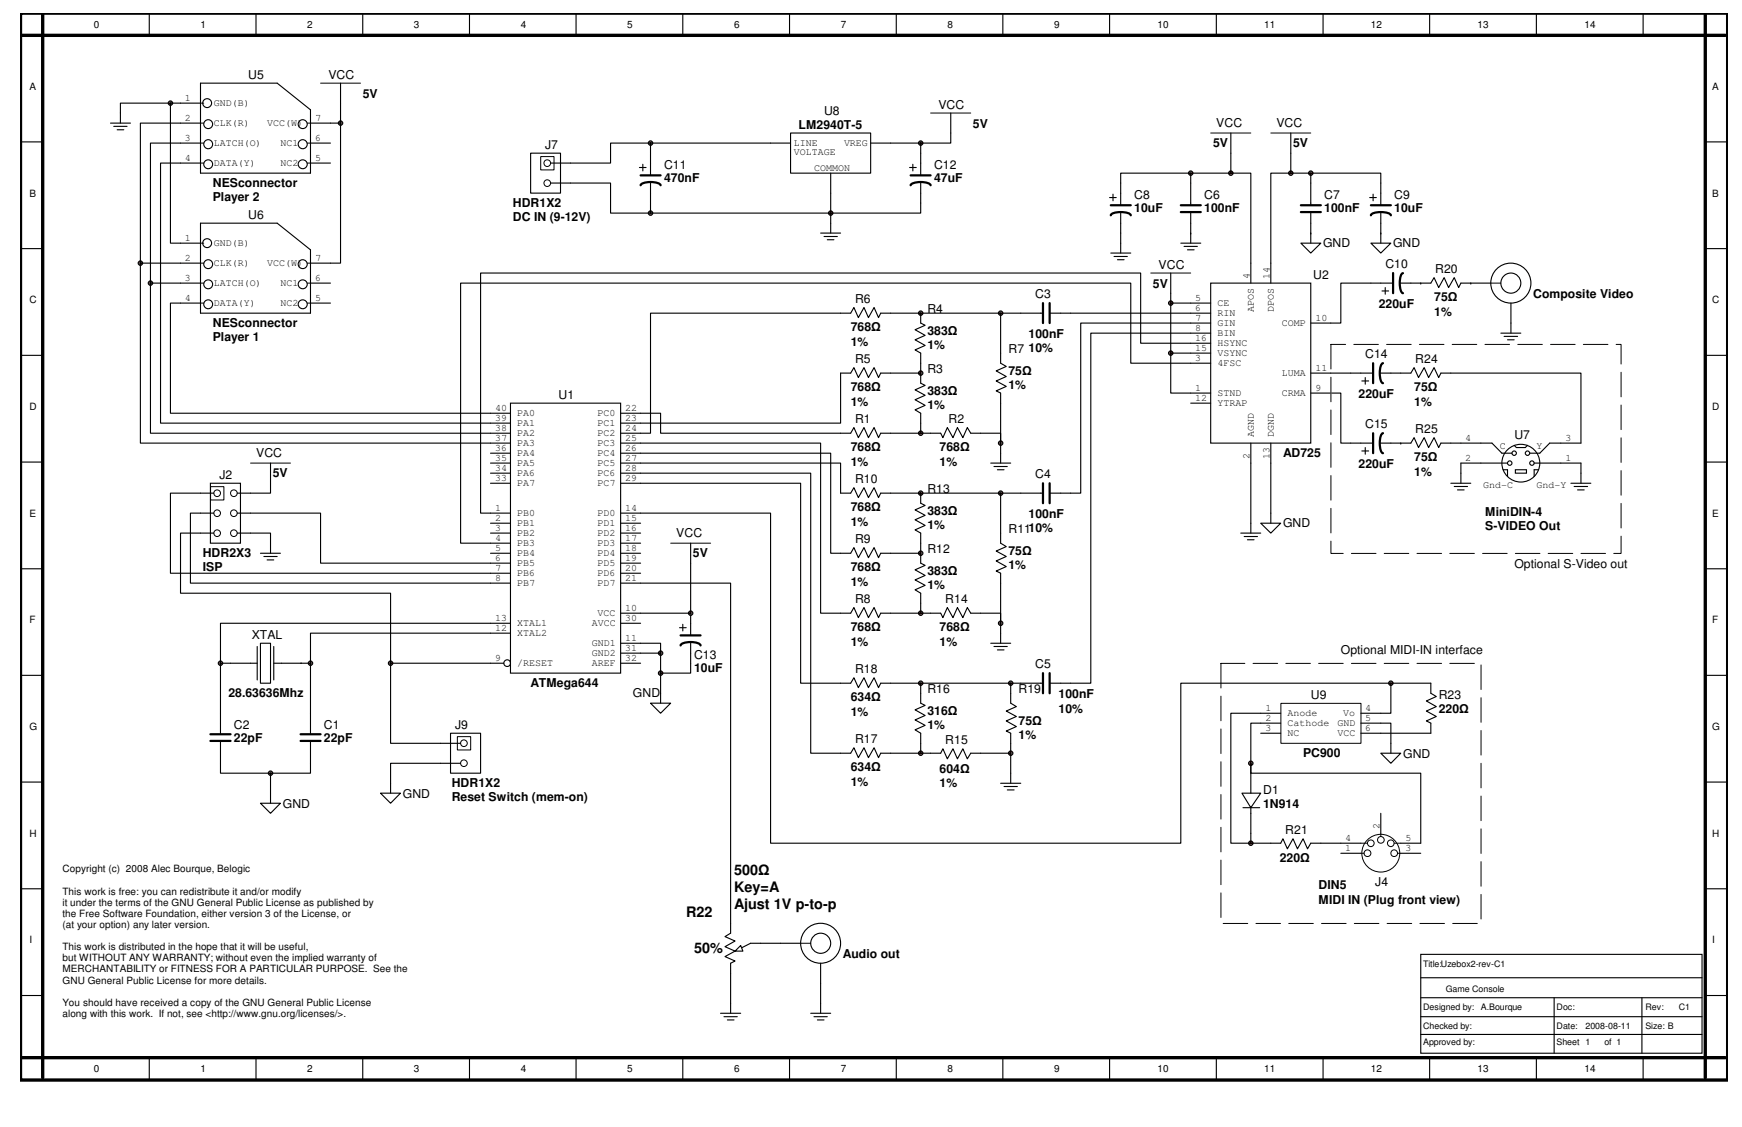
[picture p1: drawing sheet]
<svg xmlns="http://www.w3.org/2000/svg" width="432mm" height="279mm" viewBox="0 0 432 279" stroke-linecap="round" stroke-linejoin="round" font-family="sans-serif">
<path d="M5.1 3.3h423.1v264.5h-423.1zM5.1 8.8h422.6M10.6 3.3v263.9M422.7 3.3v263.9M5.1 262.2h422.6" fill="none" stroke="#000" stroke-width=".83"/>
<g fill="none" stroke="#000" stroke-width=".28">
<path d="M37 3.3v5.5M63.5 3.3v5.5M89.9 3.3v5.5M116.4 3.3v5.5M142.8 3.3v5.5M169.2 3.3v5.5M195.7 3.3v5.5M222.2 3.3v5.5M248.6 3.3v5.5M275 3.3v5.5M301.5 3.3v5.5M328 3.3v5.5"/>
<path d="M354.4 3.3v5.5M380.8 3.3v5.5M407.3 3.3v5.5M5.1 35.2h5.5M422.7 35.2h5.5M5.1 61.6h5.5M422.7 61.6h5.5M5.1 88.1h5.5M422.7 88.1h5.5M5.1 114.6h5.5M67.1 114.8v5M245.6 114.8h4.9"/>
<path d="M246.4 115.7h3.3M247.2 116.5h1.7M248 112.4v2.4M422.7 114.6h5.5M171.2 134.7v4.9M5.1 141h5.5M64.6 159.5h2.5v9.9h-2.5zM422.7 141h5.5M5.1 167.4h5.5M57.1 164.4h6.7M63.8 160.3v8.3M67.9 164.4h6.9"/>
<path d="M67.9 160.3v8.3M161.2 174.3h5l-2.5 2.5zM163.7 171.9v2.4M422.7 167.4h5.5M5.1 193.9h5.5M422.7 193.9h5.5M5.1 220.3h5.5M422.7 220.3h5.5M5.1 246.8h5.5M422.7 246.8h5.5M37 262.2v5.6M63.5 262.2v5.6"/>
<path d="M89.9 262.2v5.6M116.4 262.2v5.6M142.8 262.2v5.6M169.2 262.2v5.6M195.7 262.2v5.6M222.2 262.2v5.6M248.6 262.2v5.6M275 262.2v5.6M301.5 262.2v5.6M328 262.2v5.6M354.4 262.2v5.6M380.8 262.2v5.6"/>
<path d="M407.3 262.2v5.6"/>
</g>
<path d="M62.1 114.8h9.9M166.2 134.7h9.9" fill="none" stroke="#000" stroke-width=".25"/>
<circle cx="228.2" cy="77.6" r=".55" fill="#f00"/>
<g fill="none" stroke="#000" stroke-width=".28">
<path d="M220.8 77.6h7.4M228.2 77.6h.1"/>
<circle cx="228.2" cy="77.6" r=".55"/>
</g>
<circle cx="228.2" cy="92.5" r=".55" fill="#f00"/>
<g fill="none" stroke="#000" stroke-width=".28">
<path d="M228.2 90v2.5h-7.4M230.7 107.4h2.5l.5 1.1 1.1-2.5 1.4 2.5 1.1-2.5 1.4 2.5 1.1-2.5 .8 1.4h2.5"/>
<circle cx="228.2" cy="92.5" r=".55"/>
</g>
<circle cx="248" cy="109.9" r=".55" fill="#f00"/>
<g fill="none" stroke="#000" stroke-width=".28">
<path d="M248 99.9v12.5M243.1 107.4h4.9v2.5"/>
<circle cx="248" cy="109.9" r=".55"/>
</g>
<circle cx="228.2" cy="107.4" r=".55" fill="#f00"/>
<g fill="none" stroke="#000" stroke-width=".28">
<path d="M220.8 107.4h9.9M228.2 104.9v2.5M245.6 159.5h4.9M248 157v2.5M246.4 160.3h3.3M247.2 161.1h1.7"/>
<circle cx="228.2" cy="107.4" r=".55"/>
</g>
<circle cx="228.2" cy="122.3" r=".55" fill="#f00"/>
<circle cx="228.2" cy="122.3" r=".55" fill="none" stroke="#000" stroke-width=".28"/>
<circle cx="228.2" cy="137.2" r=".55" fill="#f00"/>
<circle cx="228.2" cy="137.2" r=".55" fill="none" stroke="#000" stroke-width=".28"/>
<circle cx="248" cy="154.5" r=".55" fill="#f00"/>
<circle cx="248" cy="154.5" r=".55" fill="none" stroke="#000" stroke-width=".28"/>
<circle cx="228.2" cy="152" r=".55" fill="#f00"/>
<g fill="none" stroke="#000" stroke-width=".28">
<path d="M220.8 122.3h7.4M228.2 122.3h.1M228.2 134.7v2.5h-7.4M220.8 152h9.9M228.2 149.5v2.5M243.1 152h4.9v2.5M248 144.6v12.4M248 194.2h5M248.9 195h3.3M249.7 195.8h1.7M250.5 191.7v2.5"/>
<circle cx="228.2" cy="152" r=".55"/>
</g>
<circle cx="228.2" cy="169.4" r=".55" fill="#f00"/>
<g fill="none" stroke="#000" stroke-width=".28">
<path d="M220.8 169.4h7.4v2.5"/>
<circle cx="228.2" cy="169.4" r=".55"/>
</g>
<circle cx="228.2" cy="186.7" r=".55" fill="#f00"/>
<g fill="none" stroke="#000" stroke-width=".28">
<path d="M220.8 186.7h9.9M228.2 184.3v2.4"/>
<circle cx="228.2" cy="186.7" r=".55"/>
</g>
<circle cx="250.5" cy="186.7" r=".55" fill="#f00"/>
<g fill="none" stroke="#000" stroke-width=".28">
<path d="M208.4 77.6h-47.2v29.8h-2.4M208.4 92.5v12.4h-49.6M158.8 102.4h4.9v5h44.7M158.8 109.9h44.6v42.1h5M158.8 112.4h47.1v24.8h2.5M158.8 114.8h49.6v7.5M158.8 117.3h42.2v69.4h7.4M158.8 119.8h39.7v49.6h9.9M243.1 186.7h7.4M250.5 184.3v7.4"/>
<circle cx="250.5" cy="186.7" r=".55"/>
</g>
<circle cx="248" cy="77.6" r=".55" fill="#f00"/>
<g fill="none" stroke="#000" stroke-width=".28">
<path d="M228.2 77.6h24.8M248 77.6v9.9"/>
<circle cx="248" cy="77.6" r=".55"/>
</g>
<circle cx="248" cy="122.3" r=".55" fill="#f00"/>
<g fill="none" stroke="#000" stroke-width=".28">
<path d="M228.2 122.3h24.8M248 122.3v9.9"/>
<circle cx="248" cy="122.3" r=".55"/>
</g>
<circle cx="250.5" cy="169.4" r=".55" fill="#f00"/>
<g fill="none" stroke="#000" stroke-width=".28">
<path d="M265.4 77.6h29.7M295.1 80.1h-27.2v42.2h-2.5M295.1 82.6h-24.7v86.8h-5M310 114.8v17.4M315 114.8v14.9M307.6 132.2h4.9M308.4 133h3.3M309.2 133.8h1.7M312.5 129.7h5l-2.5 2.5zM228.2 169.4h24.8M250.5 169.4v2.5"/>
<circle cx="250.5" cy="169.4" r=".55"/>
</g>
<circle cx="324.9" cy="42.9" r=".55" fill="#f00"/>
<g fill="none" stroke="#000" stroke-width=".28">
<path d="M277.8 57.8v4.9M295.1 57.8h.1M295.1 57.8v2.5M324.9 45.4v-2.5h17.4v2.5M324.9 57.8h.1M324.9 57.8v2.5M342.3 57.8h.1M342.3 57.8v2.5M275.3 62.7h5M276.1 63.6h3.3M277 64.4h1.6M292.7 60.3h4.9"/>
<path d="M293.5 61.1h3.3M294.3 61.9h1.7M322.5 60.3h4.9l-2.5 2.4zM339.8 60.3h5l-2.5 2.4zM339.8 70.2h-7.4v9.9h-2.5M352.2 70.2h.1M364.6 70.2h.1M372 82.6h5M372.8 83.4h3.4M373.7 84.2h1.6M374.5 80.1v2.5"/>
<circle cx="324.9" cy="42.9" r=".55"/>
</g>
<circle cx="295.2" cy="42.9" r=".55" fill="#f00"/>
<g fill="none" stroke="#000" stroke-width=".28">
<path d="M305.1 33v5M277.8 45.4v-2.5h17.3v2.5"/>
<circle cx="295.2" cy="42.9" r=".55"/>
</g>
<path d="M300.1 33h9.9" fill="none" stroke="#000" stroke-width=".25"/>
<circle cx="305.1" cy="42.9" r=".55" fill="#f00"/>
<g fill="none" stroke="#000" stroke-width=".28">
<path d="M305.1 38v4.9M295.1 42.9h10M305.1 42.9h4.9v22.3"/>
<circle cx="305.1" cy="42.9" r=".55"/>
</g>
<circle cx="320" cy="42.9" r=".55" fill="#f00"/>
<g fill="none" stroke="#000" stroke-width=".28">
<path d="M320 33v9.9M320 42.9h-5v27.3M320 42.9h4.9M290.2 67.7v5M295.1 75.1h5M295.1 77.6h5M300.1 70.2h24.8v39.7h-24.8zM310 65.2v5M295.1 80.1h5M295.1 82.6h5M295.1 85.1h5M295.1 87.5h5"/>
<path d="M295.1 99.9h5M295.1 97.5h5M300.1 90h-19.8v-19.8h-166.1v64.5h7.4M324.9 80.1h5M324.9 97.5h5M324.9 92.5h5M310 109.9v4.9M315 109.9v4.9"/>
<circle cx="320" cy="42.9" r=".55"/>
</g>
<path d="M315 33h9.9M285.2 67.7h9.9" fill="none" stroke="#000" stroke-width=".25"/>
<circle cx="290.2" cy="75.1" r=".55" fill="#f00"/>
<g fill="none" stroke="#000" stroke-width=".28">
<path d="M290.2 72.7v2.4h4.9"/>
<circle cx="290.2" cy="75.1" r=".55"/>
</g>
<circle cx="290.2" cy="87.5" r=".55" fill="#f00"/>
<g fill="none" stroke="#000" stroke-width=".28">
<path d="M290.2 75.1v12.4M364.6 70.2h4.9M374.5 75.1v5M290.2 87.5v10h4.9M290.2 87.5h4.9M295.1 85.1h-12.4v-17.4h-163.6v59.5h2.5M186.1 233.8l-3.9 2M178.6 251.2h5M179.5 252.1h3.3M180.3 252.9h1.6M181.1 248.7v2.5"/>
<circle cx="374.5" cy="70.2" r="2.48"/>
<circle cx="374.5" cy="70.2" r="5"/>
<circle cx="290.2" cy="87.5" r=".55"/>
</g>
<path d="M369.5 70.2h2.5" fill="none" stroke="#000" stroke-width=".25"/>
<path d="M182.2 235.8l1.4-1.4 .5 1.4z" fill="#fff"/>
<g fill="none" stroke="#000" stroke-width=".28">
<path d="M27.4 30.5h4.9M28.2 31.3h3.3M29 32.2h1.7M29.8 28v2.5M44.7 30.5h5M44.7 25.6h5M44.7 35.5h5M49.7 20.6h19l8.3 6.6v15.7h-27.3zM77 30.5h4.9M77 35.5h4.9M84.4 20.6v5M44.7 40.4h5"/>
<path d="M49.7 55.3h19l8.3 6.6v15.7h-27.3zM77 40.4h4.9M44.7 60.3h5M44.7 65.2h5M44.7 70.2h5M44.7 75.1h5M77 65.2h4.9M77 70.2h4.9M77 75.1h4.9M181.1 228.9v2.5l-1.4 .8 2.5 1.1-2.5 1.4 2.5 1.1-2.5 1.4 2.5 1.1-1.1 .5v9.9M182.2 235.8l1.4-1.4 .5 1.4zM186.1 233.8h12.4"/>
<path d="M203.4 238.8v12.4M201 251.2h4.9M201.8 252.1h3.3M202.6 252.9h1.7"/>
<circle cx="51.3" cy="25.6" r="1.1"/>
<circle cx="51.6" cy="35.7" r="1.11"/>
<circle cx="51.6" cy="30.8" r="1.1"/>
<circle cx="75" cy="35.7" r="1.12"/>
<circle cx="75" cy="30.8" r="1.11"/>
<circle cx="51.6" cy="40.7" r="1.1"/>
<circle cx="75" cy="40.7" r="1.11"/>
<circle cx="51.3" cy="60.3" r="1.1"/>
<circle cx="51.6" cy="65.5" r="1.1"/>
<circle cx="51.6" cy="70.5" r="1.1"/>
<circle cx="51.6" cy="75.4" r="1.1"/>
<circle cx="75" cy="65.5" r="1.11"/>
<circle cx="75" cy="70.5" r="1.11"/>
<circle cx="75" cy="75.4" r="1.11"/>
<circle cx="203.4" cy="233.8" r="5"/>
<circle cx="203.4" cy="233.8" r="2.49"/>
</g>
<g fill="none" stroke="#000" stroke-width=".25">
<path d="M49.7 25.6h.8M49.7 30.5h.8M49.7 35.5h.8M76.2 30.5h.8M76.2 35.5h.8M79.5 20.6h9.9M49.7 40.4h.8M76.2 40.4h.8M49.7 60.3h.8M49.7 65.2h.8M49.7 70.2h.8M49.7 75.1h.8"/>
<path d="M76.2 65.2h.8M76.2 70.2h.8M76.2 75.1h.8M198.5 233.8h2.5"/>
</g>
<circle cx="84.4" cy="30.5" r=".55" fill="#f00"/>
<g fill="none" stroke="#000" stroke-width=".28">
<path d="M81.9 30.5h2.5M84.4 30.5v34.7h-2.5M84.4 25.6v4.9M44.7 40.4h-4.9v64.5h81.8M44.7 75.1h-2.5v27.3h79.4"/>
<circle cx="84.4" cy="30.5" r=".55"/>
</g>
<circle cx="37.3" cy="70.2" r=".55" fill="#f00"/>
<g fill="none" stroke="#000" stroke-width=".28">
<path d="M44.7 35.5h-7.4v34.7M37.3 70.2v37.2h84.3M37.3 70.2h7.4"/>
<circle cx="37.3" cy="70.2" r=".55"/>
</g>
<circle cx="42.3" cy="25.6" r=".55" fill="#f00"/>
<g fill="none" stroke="#000" stroke-width=".28">
<path d="M42.2 25.6h-12.4v2.4M42.2 25.6v34.7h2.5M42.2 25.6h2.5"/>
<circle cx="42.3" cy="25.6" r=".55"/>
</g>
<circle cx="163.7" cy="161.9" r=".55" fill="#f00"/>
<g fill="none" stroke="#000" stroke-width=".28">
<path d="M161.2 38v5.5M191 35.5h5M196 33h19.8v9.9h-19.8zM215.8 35.5h5M228.2 38v5.5M235.7 28v5M158.5 41.5h1.6M159.3 40.7v1.7M161.2 45.1v5.2M203.4 57.8h5M204.3 58.6h3.3M205.1 59.4h1.6"/>
<path d="M205.9 42.9v5M205.9 55.3v2.5M225.5 41.5h1.6M226.3 40.7v1.7M228.2 45.1v5.2M275 49h1.7M275.9 48.1v1.7M277.8 45.4v5.5M277.8 52.6v5.2M295.1 45.4v5.5M295.1 52.6v5.2M324.9 45.4v5.5"/>
<path d="M324.9 52.6v5.2M339.5 49h1.7M340.4 48.1v1.7M342.3 45.4v5.5M342.3 52.6v5.2M208.4 77.6h2.5l.8-1.4 1.1 2.5 1.4-2.5 1.1 2.5 1.4-2.5 1.1 2.5 .5-1.1h2.5M228.2 77.6v2.5l1.1 .5-2.5 1.1 2.5 1.4-2.5 1.1 2.5 1.4-2.5 1.1 1.4 .8v2.5M253 77.6h5.5M260.2 77.6h5.2M339.8 70.2h5.5M342.6 72.1h1.6M343.4 71.3v1.6"/>
<path d="M347 70.2h7.7l.8-1.4 1.1 2.5 1.4-2.5 1.1 2.5 1.4-2.5 1.1 2.5 .5-1.1h2.5M208.4 92.5h2.5l.8-1.4 1.1 2.5 1.4-2.5 1.1 2.5 1.4-2.5 1.1 2.5 .5-1.1h2.5M228.2 92.5v2.5l1.1 .5-2.5 1.1 2.5 1.4-2.5 1.1 2.5 1.4-2.5 1.1 1.4 .8v2.5M248 87.5v2.5l1.4 .8-2.5 1.1 2.5 1.4-2.5 1.1 2.5 1.4-2.5 1.1 1.1 .6v2.4M208.4 107.4h2.5l.8-1.4 1.1 2.5 1.4-2.5 1.1 2.5 1.4-2.5 1.1 2.5 .5-1.1h2.5M64.6 137.2h4.9M65.4 138h3.3M66.2 138.8h1.7M67.1 134.7v2.5M208.4 122.3h2.5l.8-1.4 1.1 2.5 1.4-2.5 1.1 2.5 1.4-2.5 1.1 2.5 .5-1.1h2.5M208.4 137.2h2.5l.8-1.4 1.1 2.5 1.4-2.5 1.1 2.5 1.4-2.5 1.1 2.5 .5-1.1h2.5M228.2 122.3v2.5l1.1 .5-2.5 1.1 2.5 1.4-2.5 1.1 2.5 1.4-2.5 1.1 1.4 .8v2.5"/>
<path d="M228.2 137.2v2.4l1.1 .6-2.5 1.1 2.5 1.4-2.5 1.1 2.5 1.3-2.5 1.1 1.4 .9v2.4M248 132.2v2.5l1.4 .8-2.5 1.1 2.5 1.4-2.5 1.1 2.5 1.4-2.5 1.1 1.1 .5v2.5M253 122.3h5.5M260.2 122.3h5.2M158.8 159.5h4.9v2.4h-4.9M208.4 152h2.5l.8-1.4 1.1 2.5 1.4-2.5 1.1 2.5 1.4-2.5 1.1 2.5 .5-1.1h2.5M230.7 152h2.5l.5 1.1 1.1-2.5 1.4 2.5 1.1-2.5 1.4 2.5 1.1-2.5 .8 1.4h2.5M54.7 176.8v5.2M77 176.8v5.2M208.4 169.4h2.5l.8-1.4 1.1 2.5 1.4-2.5 1.1 2.5 1.4-2.5 1.1 2.5 .5-1.1h2.5M228.2 171.9v2.4l1.1 .6-2.5 1.1 2.5 1.4-2.5 1.1 2.5 1.3-2.5 1.1 1.4 .9v2.5M250.5 171.9v2.4l1.4 .9-2.5 1.1 2.5 1.3-2.5 1.1 2.5 1.4-2.5 1.1 1.1 .6v2.5"/>
<path d="M253 169.4h5.5M260.2 169.4h5.2M54.7 183.7v5.5M77 183.7v5.5M208.4 186.7h2.5l.8-1.3 1.1 2.4 1.4-2.4 1.1 2.4 1.4-2.4 1.1 2.4 .5-1.1h2.5M230.7 186.7h2.5l.5-1.1 1.1 2.5 1.4-2.5 1.1 2.5 1.4-2.5 1.1 2.5 .8-1.4h2.5M352.2 236.6h69.7v24.5h-69.7zM352.2 242.4h69.7M352.2 247.4h69.7M352.2 252.1h69.7M352.2 256.5h69.7M385.2 247.4v13.7"/>
<path d="M407 247.4v13.7"/>
<circle cx="163.7" cy="161.9" r=".55"/>
</g>
<g fill="none" stroke="#000" stroke-width=".55">
<path d="M158.8 45.9a4 4 0 0 1 4.2-.5l.7 .5M158.8 43.5h4.9M225.7 45.9a4.1 4.1 0 0 1 4.3-.5l.7 .5M225.7 43.5h5M275.3 53.4a2.49 2.49 0 0 1 2.5-.8l1.3 .1a1.29 1.29 0 0 1 1.2 .7M275.3 50.9h5M292.7 50.9h4.9M292.7 52.6h4.9M322.5 50.9h4.9M322.5 52.6h4.9M339.8 53.4a2.49 2.49 0 0 1 2.5-.8l1.2 .1a1.32 1.32 0 0 1 1.3 .7M339.8 50.9h5"/>
<path d="M258.5 75.1v5M260.2 75.1v5M345.3 67.7v5M347.8 67.7a2.44 2.44 0 0 0-.8 2.5l.1 1.2a1.32 1.32 0 0 0 .7 1.3M258.5 119.8v5M260.2 119.8v5M258.5 166.9v5M260.2 166.9v5M52.2 183.7h4.9M52.2 182h4.9M74.5 183.7h5M74.5 182h5"/>
</g>
<path d="M230.7 28h9.9" fill="none" stroke="#000" stroke-width=".25"/>
<circle cx="228.2" cy="35.5" r=".55" fill="#f00"/>
<g fill="none" stroke="#000" stroke-width=".28">
<path d="M131.5 38h7.4v9.9h-7.4zM136.5 40.4h4.9M136.5 45.4h4.9"/>
<circle cx="228.2" cy="35.5" r=".55"/>
</g>
<g fill="none" stroke="#000" stroke-width=".25">
<path d="M134 38.8h3.3v3.3h-3.3z"/>
<circle cx="135.7" cy="40.4" r=".83"/>
<circle cx="135.7" cy="45.4" r=".83"/>
</g>
<circle cx="161.2" cy="35.5" r=".55" fill="#f00"/>
<g fill="none" stroke="#000" stroke-width=".28">
<path d="M161.2 35.5h-9.9v4.9h-9.9M161.2 35.5h29.8M161.2 35.5v2.5M220.8 35.5h7.4M228.2 35.5v2.5M235.7 33v2.5h-7.5M158.8 144.6h22.3v84.3M312.5 176.8h5M312.5 179.3h5M337.3 176.8h5M337.3 179.3h5M310 196.6v3.6"/>
<path d="M312.5 181.8h5M337.3 181.8h5M308.1 200.2h4.2"/>
<circle cx="161.2" cy="35.5" r=".55"/>
</g>
<path d="M317.5 174.4h19.9v9.9h-19.9z" fill="none" stroke="#000" stroke-width=".25"/>
<path d="M307.8 196.6h4.7l-2.5 3.6z" fill="#fff"/>
<path d="M354.7 169.4v2.5l1.3 .8-2.4 1.1 2.4 1.4-2.4 1.1 2.4 1.3-2.4 1.1 1.1 .6v2.5M307.8 196.6h4.7l-2.5 3.6zM310 191.7v4.9M310 199.9v6.7M315 209h2.5l.5-1.1 1.1 2.5 1.4-2.5 1.1 2.5 1.4-2.5 1.1 2.5 .8-1.4h2.5M332.4 209h4.9M332.4 211.5h4.9M342.3 201.6v5M347.2 209h5M347.2 211.5h5" fill="none" stroke="#000" stroke-width=".28"/>
<g fill="none" stroke="#000" stroke-width=".25">
<path d="M337.3 211.5h.8M337.3 209h1.7M342.3 206.6v.8M345.6 209h1.6M346.4 211.5h.8"/>
<circle cx="339" cy="211.5" r=".84"/>
<circle cx="339.8" cy="209.1" r=".82"/>
<circle cx="342.3" cy="208.2" r=".83"/>
<circle cx="342.3" cy="211.5" r="4.7"/>
<circle cx="344.7" cy="209.1" r=".82"/>
<circle cx="345.6" cy="211.5" r=".83"/>
</g>
<circle cx="310" cy="189.2" r=".55" fill="#f00"/>
<circle cx="310" cy="189.2" r=".55" fill="none" stroke="#000" stroke-width=".28"/>
<circle cx="310" cy="209" r=".55" fill="#f00"/>
<g fill="none" stroke="#000" stroke-width=".28">
<path d="M168.4 155.6h1.7M169.2 154.8v1.6M171.2 152v5.5M171.2 159.2v5.2M312.5 179.3h-2.5v9.9M312.5 176.8h-7.4v32.2h4.9M342.3 179.3h2.5v7.4M109.2 184.3h5M109.2 189.2h5M111.7 181.8h7.4v9.9h-7.4zM310 189.2v2.5h42.2v17.3M310 189.2v2.5"/>
<path d="M342.3 186.7h4.9l-2.4 2.5zM342.3 181.8h12.4M310 209h5M310 206.6v2.4M327.4 209h5"/>
<circle cx="310" cy="209" r=".55"/>
</g>
<path d="M302.6 164.5h64.5v64.4h-64.5z" fill="none" stroke="#fff" stroke-width=".25" stroke-dasharray="6.1 2"/>
<path d="M302.6 164.5h64.5v64.4h-64.5z" fill="none" stroke="#000" stroke-width=".25" stroke-dasharray="6.1 2"/>
<g fill="none" stroke="#000" stroke-width=".25">
<path d="M113.4 182.6h3.3v3.3h-3.3z"/>
<circle cx="115" cy="189.2" r=".83"/>
<circle cx="115" cy="184.3" r=".83"/>
</g>
<path d="M168.7 157.5h5M168.7 160a2.52 2.52 0 0 1 2.5-.8l1.2 .1a1.31 1.31 0 0 1 1.3 .7" fill="none" stroke="#000" stroke-width=".55"/>
<circle cx="171.2" cy="152" r=".55" fill="#f00"/>
<g fill="none" stroke="#000" stroke-width=".28">
<path d="M171.2 139.6v12.4M158.8 152h12.4M171.2 152h.1"/>
<circle cx="171.2" cy="152" r=".55"/>
</g>
<circle cx="163.7" cy="166.9" r=".55" fill="#f00"/>
<g fill="none" stroke="#000" stroke-width=".28">
<path d="M163.7 161.9v10M171.2 164.4v2.5h-7.5"/>
<circle cx="163.7" cy="166.9" r=".55"/>
</g>
<circle cx="54.7" cy="164.4" r=".55" fill="#f00"/>
<g fill="none" stroke="#000" stroke-width=".28">
<path d="M126.5 99.9h27.3v67h-27.3zM52.2 119.8h7.4v14.9h-7.4zM121.6 102.4h4.9M121.6 104.9h4.9M121.6 107.4h4.9M121.6 109.9h4.9M121.6 112.4h4.9M121.6 114.8h4.9M121.6 117.3h4.9M121.6 119.8h4.9M153.8 102.4h5M153.8 104.9h5"/>
<path d="M153.8 107.4h5M153.8 109.9h5M153.8 112.4h5M153.8 114.8h5M153.8 117.3h5M153.8 119.8h5M49.7 132.2h3.3M53 122.3h-10.8v19.8h84.3M53 127.2h-5.8v17.4h79.3M58.8 127.2h3.3M58.8 132.2h3.3M58.8 122.3h3.3"/>
<path d="M121.6 127.2h4.9M121.6 129.7h4.9M121.6 132.2h4.9M121.6 134.7h4.9M121.6 137.2h4.9M121.6 139.6h4.9M153.8 127.2h5M153.8 129.7h5M153.8 132.2h5M153.8 134.7h5M153.8 137.2h5M153.8 139.6h5"/>
<path d="M121.6 157h4.9M126.5 154.5h-71.8v9.9M153.8 142.1h5M153.8 144.6h5M153.8 154.5h5M153.8 159.5h5M153.8 152h5M54.7 164.4h2.4M54.7 164.4v12.4M121.6 164.4h3.3M153.8 164.4h5M153.8 161.9h5"/>
<circle cx="54.7" cy="164.4" r=".55"/>
<circle cx="125.7" cy="164.4" r=".83"/>
</g>
<g fill="none" stroke="#000" stroke-width=".25">
<path d="M52.2 120.6h3.3v3.4h-3.3z"/>
<circle cx="53.8" cy="122.3" r=".83"/>
<circle cx="53.8" cy="127.2" r=".82"/>
<circle cx="53.8" cy="132.2" r=".82"/>
<circle cx="58" cy="122.3" r=".83"/>
<circle cx="58" cy="132.2" r=".83"/>
<circle cx="58" cy="127.2" r=".83"/>
</g>
<circle cx="96.8" cy="164.4" r=".55" fill="#f00"/>
<g fill="none" stroke="#000" stroke-width=".28">
<path d="M67.1 119.8v2.5h-5M49.7 132.2h-5v14.9h52.1v17.3M62.1 127.2h17.4v12.4h42.1M62.1 132.2h5v2.5M96.8 164.4v19.9h12.4M96.8 164.4h24.8"/>
<circle cx="96.8" cy="164.4" r=".55"/>
</g>
<circle cx="77" cy="164.4" r=".55" fill="#f00"/>
<g fill="none" stroke="#000" stroke-width=".28">
<path d="M121.6 157h-44.6v7.4M74.5 164.4h2.5M77 164.4v12.4"/>
<circle cx="77" cy="164.4" r=".55"/>
</g>
<circle cx="34.8" cy="65.2" r=".55" fill="#f00"/>
<g fill="none" stroke="#000" stroke-width=".28">
<path d="M44.7 30.5h-9.9v34.7M34.8 65.2v44.7h86.8M34.8 65.2h9.9M64.6 199.1h4.9l-2.4 2.5zM67.1 196.6v2.5"/>
<circle cx="34.8" cy="65.2" r=".55"/>
</g>
<circle cx="67.1" cy="191.7" r=".55" fill="#f00"/>
<g fill="none" stroke="#000" stroke-width=".28">
<path d="M329.9 97.5h2.5v12.4h8M329.9 92.5h10.5M337.6 94.4h1.7M338.4 93.6v1.6M342 92.5h7.7l.8-1.4 1.1 2.5 1.4-2.5 1.1 2.5 1.4-2.5 1.1 2.5 .6-1.1h34.7v17.4h-7.8l-2.4 2.5h-2.5M337.6 111.8h1.7M338.4 111v1.6M342 109.9h7.7l.8-1.4 1.1 2.5 1.4-2.5 1.1 2.5 1.4-2.5 1.1 2.5 .6-1.1h12.6l2.5 2.5h2.5M347.2 109.9h.1M359.6 119.8h5M372.6 116.5h1.1v1.7M373.7 114.8h-11.6v5"/>
<path d="M375.3 110.4l.6 .6h2.2l.5-.6M375.6 116.5h2.8v.8h-2.8zM380.3 114.8h11.6v5M381.4 116.5h-1.1v1.7M389.4 119.8h4.9M360.5 120.6h3.3M361.3 121.5h1.6M390.2 120.6h3.3M391 121.5h1.7M54.7 189.2v2.5h12.4M67.1 191.7v4.9M77 189.2v2.5h-9.9"/>
<path d="M94.3 196.6h5l-2.5 2.5zM109.2 189.2h-12.4v7.4"/>
<circle cx="374.2" cy="114.8" r=".55"/>
<circle cx="375.3" cy="112.4" r=".55"/>
<circle cx="377" cy="114.8" r="4.7"/>
<circle cx="378.6" cy="112.4" r=".55"/>
<circle cx="379.7" cy="114.8" r=".55"/>
<circle cx="67.1" cy="191.7" r=".55"/>
</g>
<path d="M340.4 90v5M342.8 90a2.49 2.49 0 0 0-.8 2.5l.1 1.3a1.29 1.29 0 0 0 .7 1.2M340.4 107.4v5M342.8 107.4a2.49 2.49 0 0 0-.8 2.5l.1 1.2a1.29 1.29 0 0 0 .7 1.3" fill="none" stroke="#000" stroke-width=".55"/>
<path d="M329.9 85.4h71.9v51.8h-71.9z" fill="none" stroke="#fff" stroke-width=".25" stroke-dasharray="6.1 2"/>
<path d="M329.9 85.4h71.9v51.8h-71.9z" fill="none" stroke="#000" stroke-width=".25" stroke-dasharray="6.1 2"/>
<circle cx="161.2" cy="52.8" r=".55" fill="#f00"/>
<g fill="none" stroke="#000" stroke-width=".28">
<path d="M141.4 45.4h9.9v7.4h9.9v-2.5"/>
<circle cx="161.2" cy="52.8" r=".55"/>
</g>
<circle cx="205.9" cy="52.8" r=".55" fill="#f00"/>
<g fill="none" stroke="#000" stroke-width=".28">
<path d="M205.9 47.9v7.4M228.2 50.3v2.5h-67"/>
<circle cx="205.9" cy="52.8" r=".55"/>
</g>
<circle cx="344.8" cy="169.4" r=".55" fill="#f00"/>
<g fill="none" stroke="#000" stroke-width=".28">
<path d="M158.8 127.2h32.2v81.8h101.7v-39.6h52.1M344.8 169.4v7.4h-2.5M344.8 169.4h9.9"/>
<circle cx="344.8" cy="169.4" r=".55"/>
</g>
<g font-size="3.6">
<text x="181.9" y="221.2">Key=A</text>
<text x="181.9" y="217">500Ω</text>
<text x="170.1" y="227.2">R22</text>
<text x="181.9" y="225.3">Ajust 1V p-to-p</text>
<text x="172" y="236.3">50%</text>
</g>
<g font-size="3">
<text x="61.6" y="19.5">U5</text>
<text x="81.4" y="19.5">VCC</text>
<text x="89.9" y="24.3">5V</text>
<text x="204.3" y="28.6">U8</text>
<text x="232.6" y="27">VCC</text>
<text x="198" y="32">LM2940T-5</text>
<text x="241.2" y="31.7">5V</text>
<text x="301.5" y="31.4">VCC</text>
<text x="316.4" y="31.4">VCC</text>
<text x="135.1" y="36.9">J7</text>
<text x="164.6" y="41.8">C11</text>
<text x="231.5" y="41.8">C12</text>
<text x="300.7" y="36.4">5V</text>
<text x="320.5" y="36.4">5V</text>
<text x="52.7" y="46.3">NESconnector</text>
<text x="164.6" y="45.2">470nF</text>
<text x="231.5" y="45.2">47uF</text>
<text x="52.7" y="49.9">Player 2</text>
<text x="127.1" y="51.3">HDR1X2</text>
<text x="281.1" y="49.3">C8</text>
<text x="281.1" y="52.7">10uF</text>
<text x="298.5" y="49.3">C6</text>
<text x="298.5" y="52.7">100nF</text>
<text x="328.3" y="49.3">C7</text>
<text x="328.3" y="52.7">100nF</text>
<text x="345.6" y="49.3">C9</text>
<text x="345.6" y="52.7">10uF</text>
<text x="61.6" y="54.2">U6</text>
<text x="127.1" y="54.9">DC IN (9-12V)</text>
<text x="328" y="61.1">GND</text>
<text x="345.3" y="61.1">GND</text>
<text x="285.8" y="71.4">5V</text>
<text x="287.2" y="66.6">VCC</text>
<text x="325.5" y="69.1">U2</text>
<text x="343.4" y="66.3">C10</text>
<text x="355.8" y="67.7">R20</text>
<text x="212" y="75.2">R6</text>
<text x="229.9" y="77.6">R4</text>
<text x="256.6" y="73.8">C3</text>
<text x="341.8" y="76.4">220uF</text>
<text x="355.5" y="74.7">75Ω</text>
<text x="380" y="73.9">Composite Video</text>
<text x="52.7" y="81">NESconnector</text>
<text x="210.9" y="82.1">768Ω</text>
<text x="229.9" y="83">383Ω</text>
<text x="255" y="83.8">100nF</text>
<text x="355.5" y="78.3">1%</text>
<text x="52.7" y="84.6">Player 1</text>
<text x="210.9" y="85.7">1%</text>
<text x="229.9" y="86.5">1%</text>
<text x="250" y="87.5">R7</text>
<text x="255" y="87.4">10%</text>
<text x="338.4" y="88.7">C14</text>
<text x="212" y="90">R5</text>
<text x="229.9" y="92.5">R3</text>
<text x="250" y="92.9">75Ω</text>
<text x="350.8" y="90">R24</text>
<text x="138.4" y="98.8">U1</text>
<text x="210.9" y="97">768Ω</text>
<text x="210.9" y="100.6">1%</text>
<text x="229.9" y="97.8">383Ω</text>
<text x="229.9" y="101.4">1%</text>
<text x="250" y="96.5">1%</text>
<text x="336.8" y="98.7">220uF</text>
<text x="350.6" y="97">75Ω</text>
<text x="350.6" y="100.6">1%</text>
<text x="212" y="104.9">R1</text>
<text x="235.1" y="104.9">R2</text>
<text x="338.4" y="106">C15</text>
<text x="350.8" y="107.4">R25</text>
<text x="63.5" y="113.2">VCC</text>
<text x="210.9" y="111.9">768Ω</text>
<text x="232.9" y="111.9">768Ω</text>
<text x="318.1" y="113.3">AD725</text>
<text x="375.4" y="108.8">U7</text>
<text x="54.4" y="118.7">J2</text>
<text x="67.6" y="118.2">5V</text>
<text x="210.9" y="115.5">1%</text>
<text x="212" y="119.8">R10</text>
<text x="232.9" y="115.5">1%</text>
<text x="256.6" y="118.4">C4</text>
<text x="336.8" y="116">220uF</text>
<text x="350.6" y="114.4">75Ω</text>
<text x="350.6" y="117.9">1%</text>
<text x="229.9" y="122.3">R13</text>
<text x="210.9" y="126.8">768Ω</text>
<text x="210.9" y="130.3">1%</text>
<text x="229.9" y="127.6">383Ω</text>
<text x="229.9" y="131.2">1%</text>
<text x="255" y="128.4">100nF</text>
<text x="318.1" y="130.6">GND</text>
<text x="368.2" y="127.9">MiniDIN-4</text>
<text x="368.2" y="131.4">S-VIDEO Out</text>
<text x="167.6" y="133">VCC</text>
<text x="212" y="134.7">R9</text>
<text x="229.9" y="137.2">R12</text>
<text x="250" y="132.2">R1110%</text>
<text x="250" y="137.5">75Ω</text>
<text x="50.2" y="138.1">HDR2X3</text>
<text x="50.2" y="141.6">ISP</text>
<text x="171.7" y="138.1">5V</text>
<text x="210.9" y="141.6">768Ω</text>
<text x="229.9" y="142.5">383Ω</text>
<text x="250" y="141.1">1%</text>
<text x="375.4" y="140.8">Optional S-Video out</text>
<text x="210.9" y="145.2">1%</text>
<text x="212" y="149.6">R8</text>
<text x="229.9" y="146">1%</text>
<text x="234.3" y="149.6">R14</text>
<text x="62.4" y="158.4">XTAL</text>
<text x="210.9" y="156.5">768Ω</text>
<text x="210.9" y="160.1">1%</text>
<text x="232.9" y="156.5">768Ω</text>
<text x="232.9" y="160.1">1%</text>
<text x="172" y="163.3">C13</text>
<text x="172" y="166.7">10uF</text>
<text x="212" y="166.9">R18</text>
<text x="256.6" y="165.5">C5</text>
<text x="332.4" y="162.2">Optional MIDI-IN interface</text>
<text x="56.6" y="172.8">28.63636Mhz</text>
<text x="131.5" y="170.3">ATMega644</text>
<text x="156.9" y="172.7">GND</text>
<text x="210.9" y="173.9">634Ω</text>
<text x="229.9" y="171.9">R16</text>
<text x="252.5" y="171.9">R19</text>
<text x="262.4" y="173.1">100nF</text>
<text x="325" y="173.3">U9</text>
<text x="356.6" y="173.3">R23</text>
<text x="210.9" y="177.5">1%</text>
<text x="229.9" y="177.2">316Ω</text>
<text x="252.5" y="179.7">75Ω</text>
<text x="262.4" y="176.7">10%</text>
<text x="356.6" y="176.7">220Ω</text>
<text x="58" y="180.7">C2</text>
<text x="58" y="184.1">22pF</text>
<text x="80.3" y="180.7">C1</text>
<text x="80.3" y="184.1">22pF</text>
<text x="112.8" y="180.7">J9</text>
<text x="212" y="184.3">R17</text>
<text x="229.9" y="180.8">1%</text>
<text x="234.3" y="184.5">R15</text>
<text x="252.5" y="183.3">1%</text>
<text x="210.9" y="191.3">634Ω</text>
<text x="232.9" y="191.5">604Ω</text>
<text x="323" y="187.7">PC900</text>
<text x="347.8" y="187.9">GND</text>
<text x="99.9" y="197.8">GND</text>
<text x="112" y="195.1">HDR1X2</text>
<text x="210.9" y="194.8">1%</text>
<text x="232.9" y="195.1">1%</text>
<text x="313.1" y="196.9">D1</text>
<text x="70.1" y="200.2">GND</text>
<text x="112" y="198.7">Reset Switch (mem-on)</text>
<text x="313.1" y="200.3">1N914</text>
<text x="318.6" y="206.9">R21</text>
<text x="317.2" y="213.8">220Ω</text>
<text x="326.9" y="220.5">DIN5</text>
<text x="340.9" y="219.5">J4</text>
<text x="326.9" y="224">MIDI IN (Plug front view)</text>
<text x="209" y="237.5">Audio out</text>
</g>
<g font-size="2.5">
<text x="23.3" y="6.9">0</text>
<text x="49.7" y="6.9">1</text>
<text x="76.2" y="6.9">2</text>
<text x="102.6" y="6.9">3</text>
<text x="129.1" y="6.9">4</text>
<text x="155.5" y="6.9">5</text>
<text x="181.9" y="6.9">6</text>
<text x="208.4" y="6.9">7</text>
<text x="234.9" y="6.9">8</text>
<text x="261.3" y="6.9">9</text>
<text x="286.9" y="6.9">10</text>
<text x="313.4" y="6.9">11</text>
<text x="339.8" y="6.9">12</text>
<text x="366.3" y="6.9">13</text>
<text x="392.7" y="6.9">14</text>
<text x="7.3" y="22.3">A</text>
<text x="424.4" y="22.3">A</text>
<text x="45.8" y="25.1">1</text>
<text x="53" y="26.2">GND(B)</text>
<text x="45.8" y="30.1">2</text>
<text x="45.8" y="35">3</text>
<text x="53" y="31.2">CLK(R)</text>
<text x="66.3" y="31.2">VCC(W)</text>
<text x="78.1" y="30.1">7</text>
<text x="78.1" y="35">6</text>
<text x="45.8" y="40">4</text>
<text x="53" y="36.1">LATCH(O)</text>
<text x="53" y="41.1">DATA(Y)</text>
<text x="69.6" y="36.1">NC1</text>
<text x="69.6" y="41.1">NC2</text>
<text x="78.1" y="40">5</text>
<text x="196.8" y="36.1">LINE</text>
<text x="196.8" y="38.3">VOLTAGE</text>
<text x="209.2" y="36.1">VREG</text>
<text x="201.8" y="42.5">COMMON</text>
<text x="7.3" y="48.8">B</text>
<text x="424.4" y="48.8">B</text>
<text x="45.8" y="59.8">1</text>
<text x="45.8" y="64.8">2</text>
<text x="53" y="60.9">GND(B)</text>
<text x="53" y="65.9">CLK(R)</text>
<text x="66.3" y="65.9">VCC(W)</text>
<text x="78.1" y="64.8">7</text>
<text x="45.8" y="69.7">3</text>
<text x="53" y="70.8">LATCH(O)</text>
<text x="69.6" y="70.8">NC1</text>
<text x="78.1" y="69.7">6</text>
<text x="309.7" y="69.1" transform="rotate(-90 309.7 69.1)">4</text>
<text x="314.7" y="69.1" transform="rotate(-90 314.7 69.1)">14</text>
<text x="7.3" y="75.2">C</text>
<text x="45.8" y="74.7">4</text>
<text x="53" y="75.8">DATA(Y)</text>
<text x="69.6" y="75.8">NC2</text>
<text x="78.1" y="74.7">5</text>
<text x="296.3" y="74.7">5</text>
<text x="296.3" y="77.2">6</text>
<text x="301.8" y="75.8">CE</text>
<text x="310.8" y="77.4" transform="rotate(-90 310.8 77.4)">APOS</text>
<text x="315.8" y="77.4" transform="rotate(-90 315.8 77.4)">DPOS</text>
<text x="424.4" y="75.2">C</text>
<text x="296.3" y="79.6">7</text>
<text x="296.3" y="82.1">8</text>
<text x="301.8" y="78.3">RIN</text>
<text x="301.8" y="80.7">GIN</text>
<text x="301.8" y="83.2">BIN</text>
<text x="317.8" y="80.7">COMP</text>
<text x="326.1" y="79.6">10</text>
<text x="296.3" y="84.6">16</text>
<text x="296.3" y="87.1">15</text>
<text x="296.3" y="89.6">3</text>
<text x="301.8" y="85.7">HSYNC</text>
<text x="301.8" y="88.2">VSYNC</text>
<text x="301.8" y="90.7">4FSC</text>
<text x="317.8" y="93.1">LUMA</text>
<text x="326.1" y="92">11</text>
<text x="7.3" y="101.6">D</text>
<text x="122.7" y="101.9">40</text>
<text x="154.9" y="101.9">22</text>
<text x="296.3" y="99.5">12</text>
<text x="296.3" y="97">1</text>
<text x="301.8" y="100.6">YTRAP</text>
<text x="301.8" y="98.1">STND</text>
<text x="317.8" y="98.1">CRMA</text>
<text x="326.1" y="97">9</text>
<text x="424.4" y="101.6">D</text>
<text x="122.7" y="104.4">39</text>
<text x="122.7" y="106.9">38</text>
<text x="128.2" y="103">PA0</text>
<text x="128.2" y="105.5">PA1</text>
<text x="148.1" y="103">PC0</text>
<text x="148.1" y="105.5">PC1</text>
<text x="154.9" y="104.4">23</text>
<text x="154.9" y="106.9">24</text>
<text x="122.7" y="109.4">37</text>
<text x="122.7" y="111.9">36</text>
<text x="128.2" y="108">PA2</text>
<text x="128.2" y="110.5">PA3</text>
<text x="128.2" y="113">PA4</text>
<text x="148.1" y="108">PC2</text>
<text x="148.1" y="110.5">PC3</text>
<text x="148.1" y="113">PC4</text>
<text x="154.9" y="109.4">25</text>
<text x="154.9" y="111.9">26</text>
<text x="309.7" y="113.7" transform="rotate(-90 309.7 113.7)">2</text>
<text x="310.8" y="108.2" transform="rotate(-90 310.8 108.2)">AGND</text>
<text x="314.7" y="113.7" transform="rotate(-90 314.7 113.7)">13</text>
<text x="315.8" y="108.2" transform="rotate(-90 315.8 108.2)">DGND</text>
<text x="363.2" y="109.4">4</text>
<text x="371.8" y="111.3">C</text>
<text x="380.9" y="111.3">Y</text>
<text x="388" y="109.4">3</text>
<text x="122.7" y="114.3">35</text>
<text x="122.7" y="116.8">34</text>
<text x="122.7" y="119.3">33</text>
<text x="128.2" y="115.4">PA5</text>
<text x="128.2" y="117.9">PA6</text>
<text x="148.1" y="115.4">PC5</text>
<text x="148.1" y="117.9">PC6</text>
<text x="154.9" y="114.3">27</text>
<text x="154.9" y="116.8">28</text>
<text x="154.9" y="119.3">29</text>
<text x="363.2" y="114.3">2</text>
<text x="388" y="114.3">1</text>
<text x="128.2" y="120.4">PA7</text>
<text x="148.1" y="120.4">PC7</text>
<text x="367.6" y="121">Gnd-C</text>
<text x="380.9" y="121">Gnd-Y</text>
<text x="7.3" y="128.1">E</text>
<text x="122.7" y="126.7">1</text>
<text x="122.7" y="129.2">2</text>
<text x="122.7" y="131.7">3</text>
<text x="128.2" y="127.8">PB0</text>
<text x="128.2" y="130.3">PB1</text>
<text x="148.1" y="127.8">PD0</text>
<text x="148.1" y="130.3">PD1</text>
<text x="154.9" y="126.7">14</text>
<text x="154.9" y="129.2">15</text>
<text x="154.9" y="131.7">16</text>
<text x="424.4" y="128.1">E</text>
<text x="122.7" y="134.2">4</text>
<text x="122.7" y="136.7">5</text>
<text x="128.2" y="132.8">PB2</text>
<text x="128.2" y="135.3">PB3</text>
<text x="128.2" y="137.8">PB4</text>
<text x="148.1" y="132.8">PD2</text>
<text x="148.1" y="135.3">PD3</text>
<text x="148.1" y="137.8">PD4</text>
<text x="154.9" y="134.2">17</text>
<text x="154.9" y="136.7">18</text>
<text x="122.7" y="139.1">6</text>
<text x="122.7" y="141.6">7</text>
<text x="128.2" y="140.3">PB5</text>
<text x="128.2" y="142.7">PB6</text>
<text x="148.1" y="140.3">PD5</text>
<text x="148.1" y="142.7">PD6</text>
<text x="154.9" y="139.1">19</text>
<text x="154.9" y="141.6">20</text>
<text x="122.7" y="144.1">8</text>
<text x="128.2" y="145.2">PB7</text>
<text x="148.1" y="145.2">PD7</text>
<text x="154.9" y="144.1">21</text>
<text x="7.3" y="154.6">F</text>
<text x="122.7" y="154.1">13</text>
<text x="128.2" y="155.2">XTAL1</text>
<text x="146.7" y="155.2">AVCC</text>
<text x="148.1" y="152.7">VCC</text>
<text x="154.9" y="154.1">30</text>
<text x="154.9" y="151.6">10</text>
<text x="424.4" y="154.6">F</text>
<text x="122.7" y="156.5">12</text>
<text x="128.2" y="157.6">XTAL2</text>
<text x="146.7" y="160.1">GND1</text>
<text x="154.9" y="159">11</text>
<text x="154.9" y="161.5">31</text>
<text x="122.7" y="164">9</text>
<text x="128.2" y="165.1">/RESET</text>
<text x="146.7" y="165.1">AREF</text>
<text x="146.7" y="162.6">GND2</text>
<text x="154.9" y="164">32</text>
<text x="313.6" y="176.4">1</text>
<text x="313.6" y="178.8">2</text>
<text x="319.2" y="177.5">Anode</text>
<text x="319.2" y="179.9">Cathode</text>
<text x="331.6" y="179.9">GND</text>
<text x="332.9" y="177.5">Vo</text>
<text x="338.4" y="176.4">4</text>
<text x="338.4" y="178.8">5</text>
<text x="7.3" y="181">G</text>
<text x="313.6" y="181.3">3</text>
<text x="319.2" y="182.4">NC</text>
<text x="331.6" y="182.4">VCC</text>
<text x="338.4" y="181.3">6</text>
<text x="424.4" y="181">G</text>
<text x="7.3" y="207.5">H</text>
<text x="333.5" y="208.6">4</text>
<text x="341.9" y="205.5" transform="rotate(-90 341.9 205.5)">2</text>
<text x="348.4" y="208.6">5</text>
<text x="424.4" y="207.5">H</text>
<text x="333.5" y="211.1">1</text>
<text x="348.4" y="211.1">3</text>
<text x="15.5" y="216.3">Copyright (c) 2008 Alec Bourque, Belogic</text>
<text x="15.5" y="221.8">This work is free: you can redistribute it and/or modify</text>
<text x="15.5" y="224.5">it under the terms of the GNU General Public License as published by</text>
<text x="15.5" y="227.3">the Free Software Foundation, either version 3 of the License, or</text>
<text x="7.3" y="233.9">I</text>
<text x="15.5" y="230">(at your option) any later version.</text>
<text x="424.4" y="233.9">I</text>
<text x="15.5" y="235.5">This work is distributed in the hope that it will be useful,</text>
<text x="15.5" y="238.3">but WITHOUT ANY WARRANTY; without even the implied warranty of</text>
<text x="15.5" y="241.1">MERCHANTABILITY or FITNESS FOR A PARTICULAR PURPOSE. See the</text>
<text x="15.5" y="243.8">GNU General Public License for more details.</text>
<text x="15.5" y="249.3">You should have received a copy of the GNU General Public License</text>
<text x="15.5" y="252.1">along with this work. If not, see &lt;http://www.gnu.org/licenses/&gt;.</text>
<text x="23.3" y="265.9">0</text>
<text x="49.7" y="265.9">1</text>
<text x="76.2" y="265.9">2</text>
<text x="102.6" y="265.9">3</text>
<text x="129.1" y="265.9">4</text>
<text x="155.5" y="265.9">5</text>
<text x="181.9" y="265.9">6</text>
<text x="208.4" y="265.9">7</text>
<text x="234.9" y="265.9">8</text>
<text x="261.3" y="265.9">9</text>
<text x="286.9" y="265.9">10</text>
<text x="313.4" y="265.9">11</text>
<text x="339.8" y="265.9">12</text>
<text x="366.3" y="265.9">13</text>
<text x="392.7" y="265.9">14</text>
</g>
<g font-size="2.2">
<text x="352.8" y="239.8">Title:Uzebox2-rev-C1</text>
<text x="358.4" y="245.8">Game Console</text>
<text x="352.8" y="250.5">Designed by:</text>
<text x="367" y="250.5">A.Bourque</text>
<text x="385.8" y="250.5">Doc:</text>
<text x="407.8" y="250.5">Rev:</text>
<text x="416.1" y="250.5">C1</text>
<text x="352.8" y="255.2">Checked by:</text>
<text x="385.8" y="255.2">Date:</text>
<text x="393" y="255.2">2008-08-11</text>
<text x="407.8" y="255.2">Size: B</text>
<text x="352.8" y="259">Approved by:</text>
<text x="385.8" y="259">Sheet 1</text>
<text x="397.7" y="259">of 1</text>
</g>
</svg>
